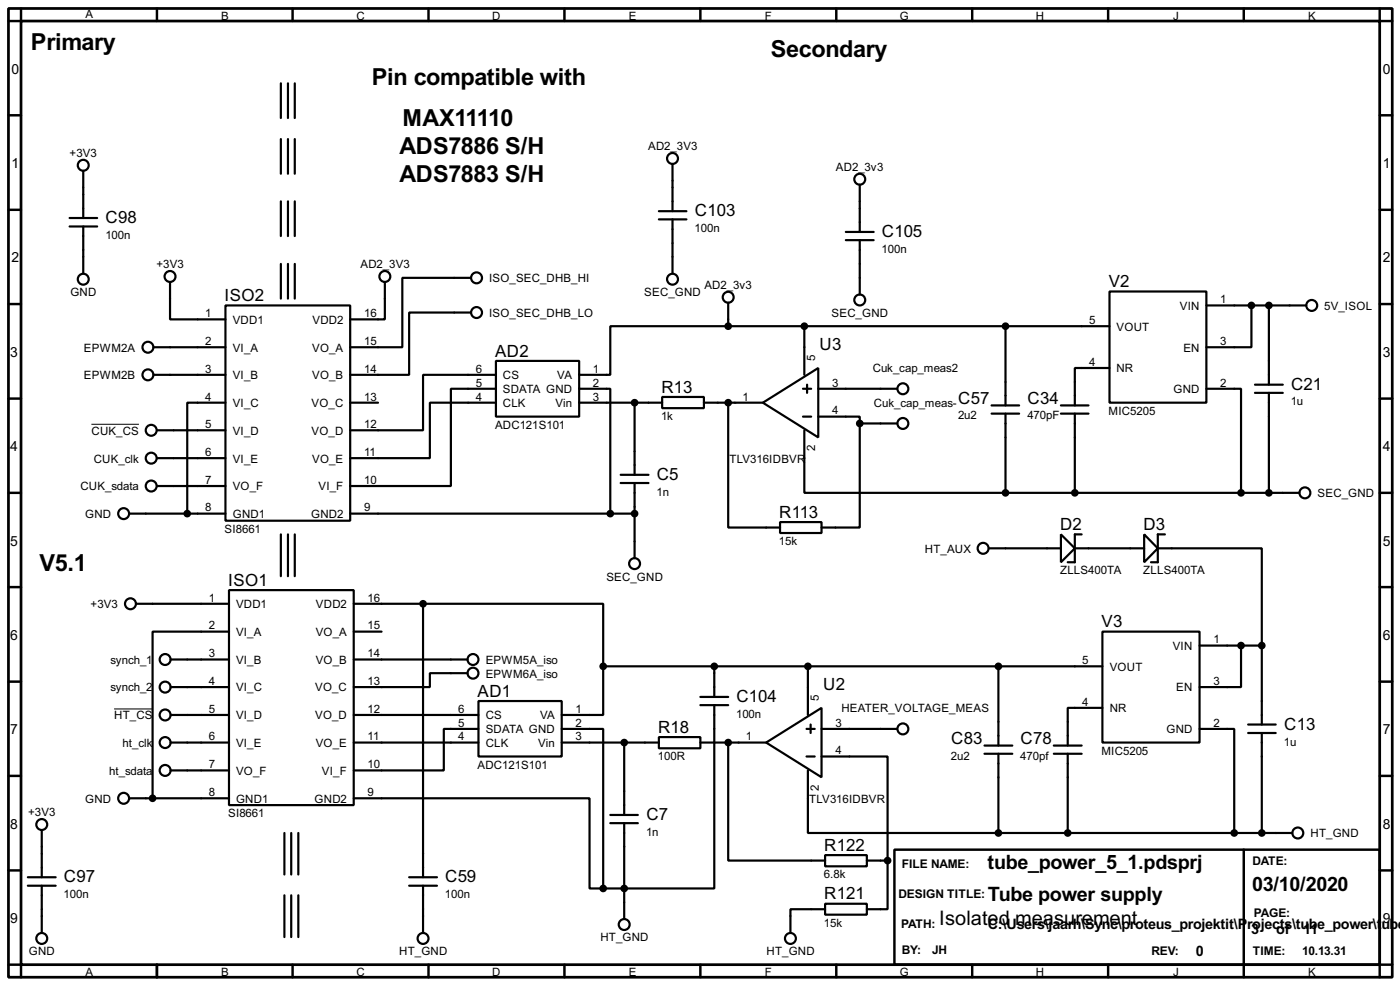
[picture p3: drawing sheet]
<svg xmlns="http://www.w3.org/2000/svg" width="256mm" height="180mm" viewBox="0 0 256 180" stroke-linecap="round" stroke-linejoin="round" font-family="sans-serif">
<path d="M1.6 1.6h253.5v177.3h-253.5zM3.9 3.9h248.9v172.7h-248.9z" fill="none" stroke="#000" stroke-width=".5"/>
<g fill="none" stroke="#000" stroke-width=".45">
<path d="M3.9 1.6v2.3h-2.3M28.8 1.6v2.3M53.6 1.6v2.3M78.5 1.6v2.3M103.4 1.6v2.3M128.3 1.6v2.3M153.2 1.6v2.3M178.1 1.6v2.3M203 1.6v2.3M227.9 1.6v2.3M252.8 1.6v2.3h2.3M1.6 21.1h2.3"/>
<path d="M1.6 38.4h2.3M252.8 21.1h2.3M252.8 38.4h2.3M1.6 55.7h2.3M252.8 55.7h2.3M1.6 73h2.3M252.8 73h2.3M1.6 90.2h2.3M252.8 90.2h2.3M1.6 107.5h2.3M252.8 107.5h2.3M1.6 124.8h2.3"/>
<path d="M252.8 124.8h2.3M1.6 142h2.3M1.6 159.3h2.3M163.9 155.5h88.9v21.1h-88.9zM227.9 155.5v23.4M252.8 142h2.3M252.8 159.3h2.3M1.6 176.6h2.3v2.3M28.8 176.6v2.3M53.6 176.6v2.3M78.5 176.6v2.3M103.4 176.6v2.3"/>
<path d="M128.3 176.6v2.3M153.2 176.6v2.3M178.1 176.6v2.3M203 176.6v2.3M255.1 176.6h-2.3v2.3"/>
</g>
<g fill="none" stroke="#000" stroke-width=".4">
<path d="M51.5 15.3v6.3M52.8 15.3v6.3M54 15.3v6.3M12.8 39.9h5M15.3 31.3v8.6M51.5 25.5v6.3M51.5 36.9v6.3M52.8 25.5v6.3M52.8 36.9v6.3M54 25.5v6.3M54 36.9v6.3M120.7 38.7h5.1"/>
<path d="M123.2 30v8.7M157.5 33.8v8.7M12.8 41.5h5M15.3 41.5v8.6M31.2 51.6v6.9h10.1M41.3 55.9h22.9v39.4h-22.9zM51.5 48.3v6.4M52.8 48.3v6.4M54 48.3v6.4M70.5 51.6v6.9h-6.3M86.3 50.9h-12.6v12.7h-9.5M86.3 57.2h-11.3v11.4h-10.8"/>
<path d="M120.7 40.2h5.1M123.2 40.2v9.9M133.4 59.7h-21.6v8.9h-5.7M133.4 59.7h69.9M133.4 55.4v4.3M147.4 59.7v8.9M155 44h5.1M155 42.5h5.1M157.5 44v9.9M184.2 59.7v14.5M203.3 53.4h17.7v20.3h-17.7zM221 55.9h18.3"/>
<path d="M229.3 55.9v7.7h-8.3M232.5 55.9v14.5M28.1 63.6h13.2M28.1 68.6h13.2M28.8 78.8h12.5M41.3 73.7h-7v20.3M64.2 73.7h5.1M90.9 66.1h15.2v10.2h-15.2zM90.9 73.7h-12.1v10.2h-14.6M90.9 68.6h-13.4v10.2h-13.3M90.9 71.2h-8.3v17.8h-18.4M106.1 71.2h5.7v22.8"/>
<path d="M106.1 73.7h15.2M116.3 73.7v13.2M121.3 72.7h7.7v2h-7.7zM129 73.7h10.8M133.4 73.7v22.9h9.5M139.8 73.7l10.1-6.3v12.7zM147.1 71.2h1.5M147.1 76.3h1.5M147.4 78.8v11.4h36.8M147.9 70.4v1.5M149.9 76.3h7.6v1.2M149.9 71.2h14.5"/>
<path d="M157.5 77.5v19.1h-7M157.5 77.5h6.9M181.7 75.7h5M181.7 74.2h5M184.2 75.7v14.5M194.4 75.7h5M194.4 74.2h5M196.9 75.7v14.5M203.3 67.4h-6.4v6.8M221 71.2h6.4v19M229.9 71.9h5.1M229.9 70.4h5.1"/>
<path d="M232.5 71.9v18.3M23.7 94h17.6M28.8 83.9h12.5M28.8 89h12.5M51.5 97.8v7.7M52.8 97.8v7.7M54 97.8v7.7M64.2 94h52.1M113.7 88.4h5.1M113.7 86.9h5.1M116.3 88.4v13.8M142.9 95.6h7.6v2h-7.6z"/>
<path d="M184.2 90.2h53.9M194.4 97.8l2.5 2.6-2.5 2.5zM198.2 97.8h-1.3v5.1h-1.3M209.6 97.8l2.5 2.6-2.5 2.5zM213.4 97.8h-1.3v5.1h-1.2M24.9 110.5h17.1M42 108h22.8v39.4h-22.8zM42 115.6h-14v30.5M64.8 110.5h12.7M64.8 115.6h5.1M77.5 110.5h33v11.5M77.5 110.5v50.1"/>
<path d="M181.2 100.4h13.2M196.9 100.4h12.7M202 115.6h17.8v20.3h-17.8zM212.1 100.4h19.1v17.8M219.8 118.2h11.4M227.4 118.2v7.6h-7.6M231.2 118.2v14.4M31.3 135.9h10.7M31.3 130.9h10.7M31.3 120.7h10.7M31.3 125.8h10.7M64.8 135.9h22.9"/>
<path d="M64.8 130.9h22.9M64.8 120.7h20.9M85.7 123.2h-6.9v2.6h-14M87.7 128.3h15.2v10.2h-15.2zM87.7 133.4h-6.4v7.6h-16.5M102.9 133.4h7.6v29.2M102.9 135.9h17.8M110.5 122v8.9h-7.6M110.5 122h91.5M114.4 135.9v13.3M120.7 134.9h7.6v2.1h-7.6zM128.3 135.9h12.1"/>
<path d="M128.3 129.1h5.1M128.3 127.6h5.1M130.9 129.1v33.5h-20.4M130.9 122v5.6M133.4 135.9v21.6h17.8M140.4 135.9l10.1-6.3v12.7zM147.8 133.4h1.5M147.8 138.5h1.5M148 122v8.9M148.5 132.6v1.6M150.5 138.5h12.1v19M150.5 133.4h13.9"/>
<path d="M180.4 138h5.1M180.4 136.5h5.1M182.9 122v14.5M182.9 138v14.5M193.1 138h5.1M193.1 136.5h5.1M195.6 138v14.5M202 129.6h-6.4v6.9M219.8 133.4h6.3v19.1M228.7 134.2h5M228.7 132.6h5M231.2 134.2v18.3"/>
<path d="M7.7 151.9v8.7M23.7 146.1h18.3M31.3 141h10.7M52.1 152.5v7.6M53.4 152.5v7.6M54.7 152.5v7.6M64.8 146.1h43.2v16.5h2.5M111.8 150.7h5.1M111.8 149.2h5.1M114.4 150.7v17.5M148 141v11.5h34.9M151.2 156.5h7.6v2.1h-7.6z"/>
<path d="M158.8 157.5h3.8M162.6 157.5v8.9h-3.8M182.9 152.5h53.9M5.1 162.1h5.1M5.1 160.6h5.1M7.7 162.1v8.6M52.1 163.9v7.6M53.4 163.9v7.6M54.7 163.9v7.6M75 162.1h5.1M75 160.6h5.1M77.5 162.1v8.6"/>
<path d="M151.2 165.4h7.6v2h-7.6zM151.2 166.4h-6.4v4.3"/>
<circle cx="15.2" cy="30.3" r="1"/>
<circle cx="123.2" cy="29" r="1"/>
<circle cx="157.5" cy="32.8" r="1"/>
<circle cx="15.2" cy="51.1" r="1"/>
<circle cx="31.1" cy="50.6" r="1"/>
<circle cx="70.5" cy="50.6" r="1"/>
<circle cx="87.3" cy="50.9" r="1"/>
<circle cx="87.3" cy="57.2" r="1"/>
<circle cx="123.2" cy="51.1" r="1"/>
<circle cx="133.4" cy="54.4" r="1"/>
<circle cx="157.5" cy="54.9" r="1"/>
<circle cx="240.3" cy="55.9" r="1"/>
<circle cx="27.1" cy="68.6" r="1"/>
<circle cx="27.1" cy="63.6" r="1"/>
<circle cx="27.7" cy="78.8" r="1"/>
<circle cx="165.4" cy="71.2" r="1"/>
<circle cx="165.4" cy="77.5" r="1"/>
<circle cx="22.6" cy="94" r="1"/>
<circle cx="27.7" cy="83.9" r="1"/>
<circle cx="27.7" cy="89" r="1"/>
<circle cx="239" cy="90.2" r="1"/>
<circle cx="23.9" cy="110.5" r="1"/>
<circle cx="116.2" cy="103.2" r="1"/>
<circle cx="180.1" cy="100.4" r="1"/>
<circle cx="30.2" cy="125.8" r="1"/>
<circle cx="30.2" cy="120.7" r="1"/>
<circle cx="30.2" cy="135.9" r="1"/>
<circle cx="30.2" cy="130.9" r="1"/>
<circle cx="86.6" cy="120.7" r="1"/>
<circle cx="86.6" cy="123.2" r="1"/>
<circle cx="165.4" cy="133.4" r="1"/>
<circle cx="7.6" cy="150.9" r="1"/>
<circle cx="22.6" cy="146.1" r="1"/>
<circle cx="30.2" cy="141" r="1"/>
<circle cx="237.7" cy="152.5" r="1"/>
<circle cx="7.6" cy="171.8" r="1"/>
<circle cx="77.5" cy="171.8" r="1"/>
<circle cx="114.3" cy="169.2" r="1"/>
<circle cx="144.8" cy="171.8" r="1"/>
</g>
<g fill="#000" stroke="#000" stroke-width=".4">
<circle cx="133.4" cy="59.7" r=".5"/>
<circle cx="147.3" cy="59.7" r=".5"/>
<circle cx="184.2" cy="59.7" r=".5"/>
<circle cx="229.2" cy="55.9" r=".5"/>
<circle cx="232.4" cy="55.9" r=".5"/>
<circle cx="116.2" cy="73.7" r=".5"/>
<circle cx="133.4" cy="73.7" r=".5"/>
<circle cx="157.5" cy="77.5" r=".5"/>
<circle cx="34.3" cy="94" r=".5"/>
<circle cx="111.8" cy="94" r=".5"/>
<circle cx="116.2" cy="94" r=".5"/>
<circle cx="184.2" cy="90.2" r=".5"/>
<circle cx="196.9" cy="90.2" r=".5"/>
<circle cx="227.3" cy="90.2" r=".5"/>
<circle cx="232.4" cy="90.2" r=".5"/>
<circle cx="77.5" cy="110.5" r=".5"/>
<circle cx="227.3" cy="118.2" r=".5"/>
<circle cx="231.1" cy="118.2" r=".5"/>
<circle cx="110.5" cy="122" r=".5"/>
<circle cx="114.3" cy="135.9" r=".5"/>
<circle cx="130.8" cy="122" r=".5"/>
<circle cx="133.4" cy="135.9" r=".5"/>
<circle cx="148" cy="122" r=".5"/>
<circle cx="182.9" cy="122" r=".5"/>
<circle cx="27.9" cy="146.1" r=".5"/>
<circle cx="162.6" cy="157.5" r=".5"/>
<circle cx="182.9" cy="152.5" r=".5"/>
<circle cx="195.6" cy="152.5" r=".5"/>
<circle cx="226.1" cy="152.5" r=".5"/>
<circle cx="231.1" cy="152.5" r=".5"/>
<circle cx="110.5" cy="162.6" r=".5"/>
<circle cx="114.3" cy="162.6" r=".5"/>
</g>
<path d="M16.8 77.7h8.7M20.9 129.8h7.1" fill="none" stroke="#000" stroke-width=".18"/>
<g font-size="4.8">
<text x="5.7" y="9.2">Primary</text>
<text x="141.2" y="10.4">Secondary</text>
<text x="68.1" y="15.5">Pin compatible with</text>
<text x="73.7" y="23.1">MAX11110</text>
<text x="73.2" y="28.2">ADS7886 S/H</text>
<text x="73.2" y="33.3">ADS7883 S/H</text>
<text x="7.2" y="104.5">V5.1</text>
</g>
<g font-size="4.1">
<text x="180.9" y="159.1">tube_power_5_1.pdsprj</text>
<text x="181" y="164.9">Tube power supply</text>
<text x="229.4" y="163.1">03/10/2020</text>
<text x="172.1" y="169.2">Isolated measurement</text>
</g>
<g font-size="3.5">
<text x="19.4" y="40.9">C98</text>
<text x="127.3" y="39.5">C103</text>
<text x="161.6" y="43.4">C105</text>
<text x="203.1" y="52.6">V2</text>
<text x="41.2" y="55.1">ISO2</text>
<text x="90.7" y="65.3">AD2</text>
<text x="150.2" y="64">U3</text>
<text x="121.2" y="71.9">R13</text>
<text x="236.5" y="71.3">C21</text>
<text x="175.6" y="73.9">C57</text>
<text x="188.3" y="73.9">C34</text>
<text x="120.3" y="87.8">C5</text>
<text x="142.8" y="94.8">R113</text>
<text x="194.2" y="97">D2</text>
<text x="209.5" y="97">D3</text>
<text x="41.8" y="107.2">ISO1</text>
<text x="201.8" y="114.8">V3</text>
<text x="87.5" y="127.5">AD1</text>
<text x="134.9" y="128.5">C104</text>
<text x="150.8" y="126.3">U2</text>
<text x="120.6" y="134.1">R18</text>
<text x="174.3" y="136.1">C83</text>
<text x="187" y="136.1">C78</text>
<text x="235.3" y="133.6">C13</text>
<text x="118.4" y="150.1">C7</text>
<text x="151" y="155.7">R122</text>
<text x="11.7" y="161.5">C97</text>
<text x="81.6" y="161.5">C59</text>
<text x="151" y="164.6">R121</text>
</g>
<g font-size="3">
<text x="180.9" y="170">C:\Users\jaarh\Sync\proteus_projektit\P</text>
<text x="228.5" y="170">rojects\tube_power\t</text>
<text x="229.2" y="171">3</text>
<text x="233.8" y="171">of</text>
<text x="238.8" y="171">11</text>
<text x="253.1" y="170">ube</text>
<text x="219.1" y="175">0</text>
</g>
<g font-size="2.9">
<text x="2.1" y="13.5">0</text>
<text x="253.4" y="13.5">0</text>
<text x="2.1" y="30.7">1</text>
<text x="253.4" y="30.7">1</text>
<text x="2.1" y="48">2</text>
<text x="253.4" y="48">2</text>
<text x="1.9" y="65.3">3</text>
<text x="253.4" y="65.3">3</text>
<text x="1.9" y="82.5">4</text>
<text x="253.4" y="82.5">4</text>
<text x="1.9" y="99.9">5</text>
<text x="253.4" y="99.9">5</text>
<text x="1.9" y="117.1">6</text>
<text x="253.4" y="117.1">6</text>
<text x="1.9" y="134.4">7</text>
<text x="253.4" y="134.4">7</text>
<text x="1.9" y="151.7">8</text>
<text x="253.4" y="151.7">8</text>
<text x="1.9" y="168.9">9</text>
<text x="253.4" y="168.9">9</text>
</g>
<g font-size="2.5">
<text x="165.2" y="158.9">FILE NAME:</text>
<text x="229.4" y="158.4">DATE:</text>
<text x="164.6" y="164.4">DESIGN TITLE:</text>
<text x="229.7" y="167.8">PAGE:</text>
<text x="165.1" y="169.8">PATH:</text>
<text x="165.2" y="174.6">BY:</text>
<text x="170.7" y="174.6">JH</text>
<text x="210.9" y="174.8">REV:</text>
<text x="229.5" y="174.8">TIME:</text>
<text x="238.6" y="174.8">10.13.31</text>
</g>
<g font-size="2.4">
<text x="15.6" y="3.4">A</text>
<text x="40.5" y="3.6">B</text>
<text x="65.3" y="3.6">C</text>
<text x="90.2" y="3.6">D</text>
<text x="115.2" y="3.6">E</text>
<text x="140.1" y="3.6">F</text>
<text x="164.8" y="3.6">G</text>
<text x="189.8" y="3.6">H</text>
<text x="214.9" y="3.6">J</text>
<text x="239.6" y="3.6">K</text>
<text x="12.8" y="28.8">+3V3</text>
<text x="118.7" y="27.5">AD2_3V3</text>
<text x="153.1" y="31.3">AD2_3v3</text>
<text x="19.3" y="43.7">100n</text>
<text x="127.3" y="42.5">100n</text>
<text x="161.5" y="46.3">100n</text>
<text x="28.7" y="49.1">+3V3</text>
<text x="66" y="49.1">AD2_3V3</text>
<text x="89.6" y="51.7">ISO_SEC_DHB_HI</text>
<text x="129" y="52.9">AD2_3v3</text>
<text x="12.9" y="54.2">GND</text>
<text x="37.6" y="58.1">1</text>
<text x="42.6" y="59.3">VDD1</text>
<text x="57.2" y="59.3">VDD2</text>
<text x="66.7" y="58.1">16</text>
<text x="89.6" y="58">ISO_SEC_DHB_LO</text>
<text x="118" y="54.2">SEC_GND</text>
<text x="152.3" y="58">SEC_GND</text>
<text x="199.6" y="59.3">5</text>
<text x="216.1" y="56.7">VIN</text>
<text x="223.6" y="55.5">1</text>
<text x="242.6" y="56.7">5V_ISOL</text>
<text x="15.4" y="64.4">EPWM2A</text>
<text x="37.6" y="63.1">2</text>
<text x="42.6" y="64.4">VI_A</text>
<text x="57.2" y="64.4">VO_A</text>
<text x="66.7" y="63.1">15</text>
<text x="204.5" y="60.5">VOUT</text>
<text x="216.8" y="64.4">EN</text>
<text x="223.6" y="63.1">3</text>
<text x="15.4" y="69.4">EPWM2B</text>
<text x="37.6" y="68.2">3</text>
<text x="42.6" y="69.4">VI_B</text>
<text x="57.2" y="69.4">VO_B</text>
<text x="66.7" y="68.2">14</text>
<text x="87.2" y="68.2">6</text>
<text x="87.2" y="70.8">5</text>
<text x="92.1" y="69.4">CS</text>
<text x="92.1" y="72">SDATA GND</text>
<text x="102.1" y="69.4">VA</text>
<text x="108.6" y="68.2">1</text>
<text x="108.6" y="70.8">2</text>
<text x="149.4" y="66.1" transform="rotate(-90 149.4 66.1)">5</text>
<text x="152.5" y="70.8">3</text>
<text x="159.9" y="68.1">Cuk_cap_meas2</text>
<text x="199.6" y="67">4</text>
<text x="204.5" y="68.1">NR</text>
<text x="215" y="72">GND</text>
<text x="223.6" y="70.8">2</text>
<text x="37.6" y="73.3">4</text>
<text x="42.6" y="74.5">VI_C</text>
<text x="57.1" y="74.5">VO_C</text>
<text x="66.7" y="73.3">13</text>
<text x="87.2" y="73.3">4</text>
<text x="92.1" y="74.5">CLK</text>
<text x="101.7" y="74.5">Vin</text>
<text x="108.6" y="73.3">3</text>
<text x="121.1" y="76.9">1k</text>
<text x="136.1" y="73.3">1</text>
<text x="152.5" y="75.8">4</text>
<text x="160.1" y="74.5">Cuk_cap_meas-</text>
<text x="175.5" y="76.8">2u2</text>
<text x="188.2" y="76.8">470pF</text>
<text x="203.1" y="75.9">MIC5205</text>
<text x="236.5" y="74.2">1u</text>
<text x="16.8" y="79.6">CUK_CS</text>
<text x="37.6" y="78.3">5</text>
<text x="37.6" y="83.5">6</text>
<text x="42.6" y="79.6">VI_D</text>
<text x="57.1" y="79.6">VO_D</text>
<text x="66.7" y="83.5">11</text>
<text x="66.7" y="78.3">12</text>
<text x="90.7" y="78.5">ADC121S101</text>
<text x="149.4" y="82.5" transform="rotate(-90 149.4 82.5)">2</text>
<text x="14.7" y="89.8">CUK_sdata</text>
<text x="17.2" y="84.7">CUK_clk</text>
<text x="37.6" y="88.5">7</text>
<text x="42.6" y="89.8">VO_F</text>
<text x="42.6" y="84.7">VI_E</text>
<text x="57.2" y="84.7">VO_E</text>
<text x="58.3" y="89.8">VI_F</text>
<text x="66.7" y="88.5">10</text>
<text x="133.6" y="84.8">TLV316IDBVR</text>
<text x="15.6" y="94.8">GND</text>
<text x="37.6" y="93.6">8</text>
<text x="42.6" y="94.8">GND1</text>
<text x="57" y="94.8">GND2</text>
<text x="66.7" y="93.6">9</text>
<text x="120.3" y="90.8">1n</text>
<text x="241.4" y="91">SEC_GND</text>
<text x="41.1" y="97.5">SI8661</text>
<text x="142.7" y="99.8">15k</text>
<text x="169.4" y="101.2">HT_AUX</text>
<text x="111.1" y="106.3">SEC_GND</text>
<text x="194.2" y="105.1">ZLLS400TA</text>
<text x="209.4" y="105.1">ZLLS400TA</text>
<text x="16.6" y="111.3">+3V3</text>
<text x="38.3" y="110.1">1</text>
<text x="43.2" y="111.3">VDD1</text>
<text x="57.9" y="111.3">VDD2</text>
<text x="67.4" y="110.1">16</text>
<text x="38.3" y="115.2">2</text>
<text x="43.2" y="116.4">VI_A</text>
<text x="57.8" y="116.4">VO_A</text>
<text x="67.4" y="115.2">15</text>
<text x="214.8" y="119">VIN</text>
<text x="222.3" y="117.8">1</text>
<text x="20.3" y="121.5">synch_1</text>
<text x="38.3" y="120.3">3</text>
<text x="38.3" y="125.4">4</text>
<text x="43.2" y="121.5">VI_B</text>
<text x="57.8" y="121.5">VO_B</text>
<text x="67.4" y="120.3">14</text>
<text x="67.4" y="125.4">13</text>
<text x="89" y="121.5">EPWM5A_iso</text>
<text x="89" y="124">EPWM6A_iso</text>
<text x="198.3" y="121.6">5</text>
<text x="203.3" y="122.8">VOUT</text>
<text x="222.3" y="125.4">3</text>
<text x="20.3" y="126.6">synch_2</text>
<text x="20.9" y="131.7">HT_CS</text>
<text x="38.3" y="130.5">5</text>
<text x="43.2" y="126.6">VI_C</text>
<text x="43.2" y="131.7">VI_D</text>
<text x="57.7" y="126.6">VO_C</text>
<text x="57.7" y="131.7">VO_D</text>
<text x="67.4" y="130.5">12</text>
<text x="84" y="130.5">6</text>
<text x="89" y="131.7">CS</text>
<text x="98.9" y="131.7">VA</text>
<text x="105.5" y="130.5">1</text>
<text x="134.9" y="131.4">100n</text>
<text x="150" y="128.3" transform="rotate(-90 150 128.3)">5</text>
<text x="154.1" y="130.4">HEATER_VOLTAGE_MEAS</text>
<text x="198.3" y="129.2">4</text>
<text x="203.3" y="130.4">NR</text>
<text x="215.5" y="126.6">EN</text>
<text x="22.5" y="136.7">ht_clk</text>
<text x="38.3" y="135.5">6</text>
<text x="43.2" y="136.7">VI_E</text>
<text x="57.8" y="136.7">VO_E</text>
<text x="67.4" y="135.5">11</text>
<text x="84" y="133">5</text>
<text x="84" y="135.5">4</text>
<text x="89" y="134.2">SDATA GND</text>
<text x="89" y="136.7">CLK</text>
<text x="98.6" y="136.7">Vin</text>
<text x="105.5" y="133">2</text>
<text x="105.5" y="135.5">3</text>
<text x="136.7" y="135.5">1</text>
<text x="153.1" y="133">3</text>
<text x="213.7" y="134.2">GND</text>
<text x="222.3" y="133">2</text>
<text x="235.2" y="136.5">1u</text>
<text x="20" y="141.8">ht_sdata</text>
<text x="38.3" y="140.6">7</text>
<text x="43.2" y="141.8">VO_F</text>
<text x="59" y="141.8">VI_F</text>
<text x="67.4" y="140.6">10</text>
<text x="87.5" y="140.7">ADC121S101</text>
<text x="120.5" y="139.2">100R</text>
<text x="153.1" y="138.1">4</text>
<text x="174.2" y="139">2u2</text>
<text x="186.9" y="139">470pf</text>
<text x="201.8" y="138.1">MIC5205</text>
<text x="5.2" y="149.4">+3V3</text>
<text x="15.6" y="146.9">GND</text>
<text x="38.3" y="145.7">8</text>
<text x="41.8" y="149.6">SI8661</text>
<text x="43.2" y="146.9">GND1</text>
<text x="57.6" y="146.9">GND2</text>
<text x="67.4" y="145.7">9</text>
<text x="148.2" y="147">TLV316IDBVR</text>
<text x="150" y="144.7" transform="rotate(-90 150 144.7)">2</text>
<text x="118.4" y="153">1n</text>
<text x="240.1" y="153.3">HT_GND</text>
<text x="151" y="160.8">6.8k</text>
<text x="11.7" y="164.4">100n</text>
<text x="81.5" y="164.4">100n</text>
<text x="110" y="172.3">HT_GND</text>
<text x="151" y="169.6">15k</text>
<text x="5.3" y="174.8">GND</text>
<text x="15.6" y="178.7">A</text>
<text x="40.5" y="178.7">B</text>
<text x="65.3" y="178.7">C</text>
<text x="73.1" y="174.8">HT_GND</text>
<text x="90.2" y="178.7">D</text>
<text x="115.2" y="178.7">E</text>
<text x="140.1" y="178.7">F</text>
<text x="140.4" y="174.8">HT_GND</text>
<text x="164.8" y="178.7">G</text>
<text x="189.8" y="178.7">H</text>
<text x="214.9" y="178.7">J</text>
<text x="239.6" y="178.7">K</text>
</g>
</svg>
